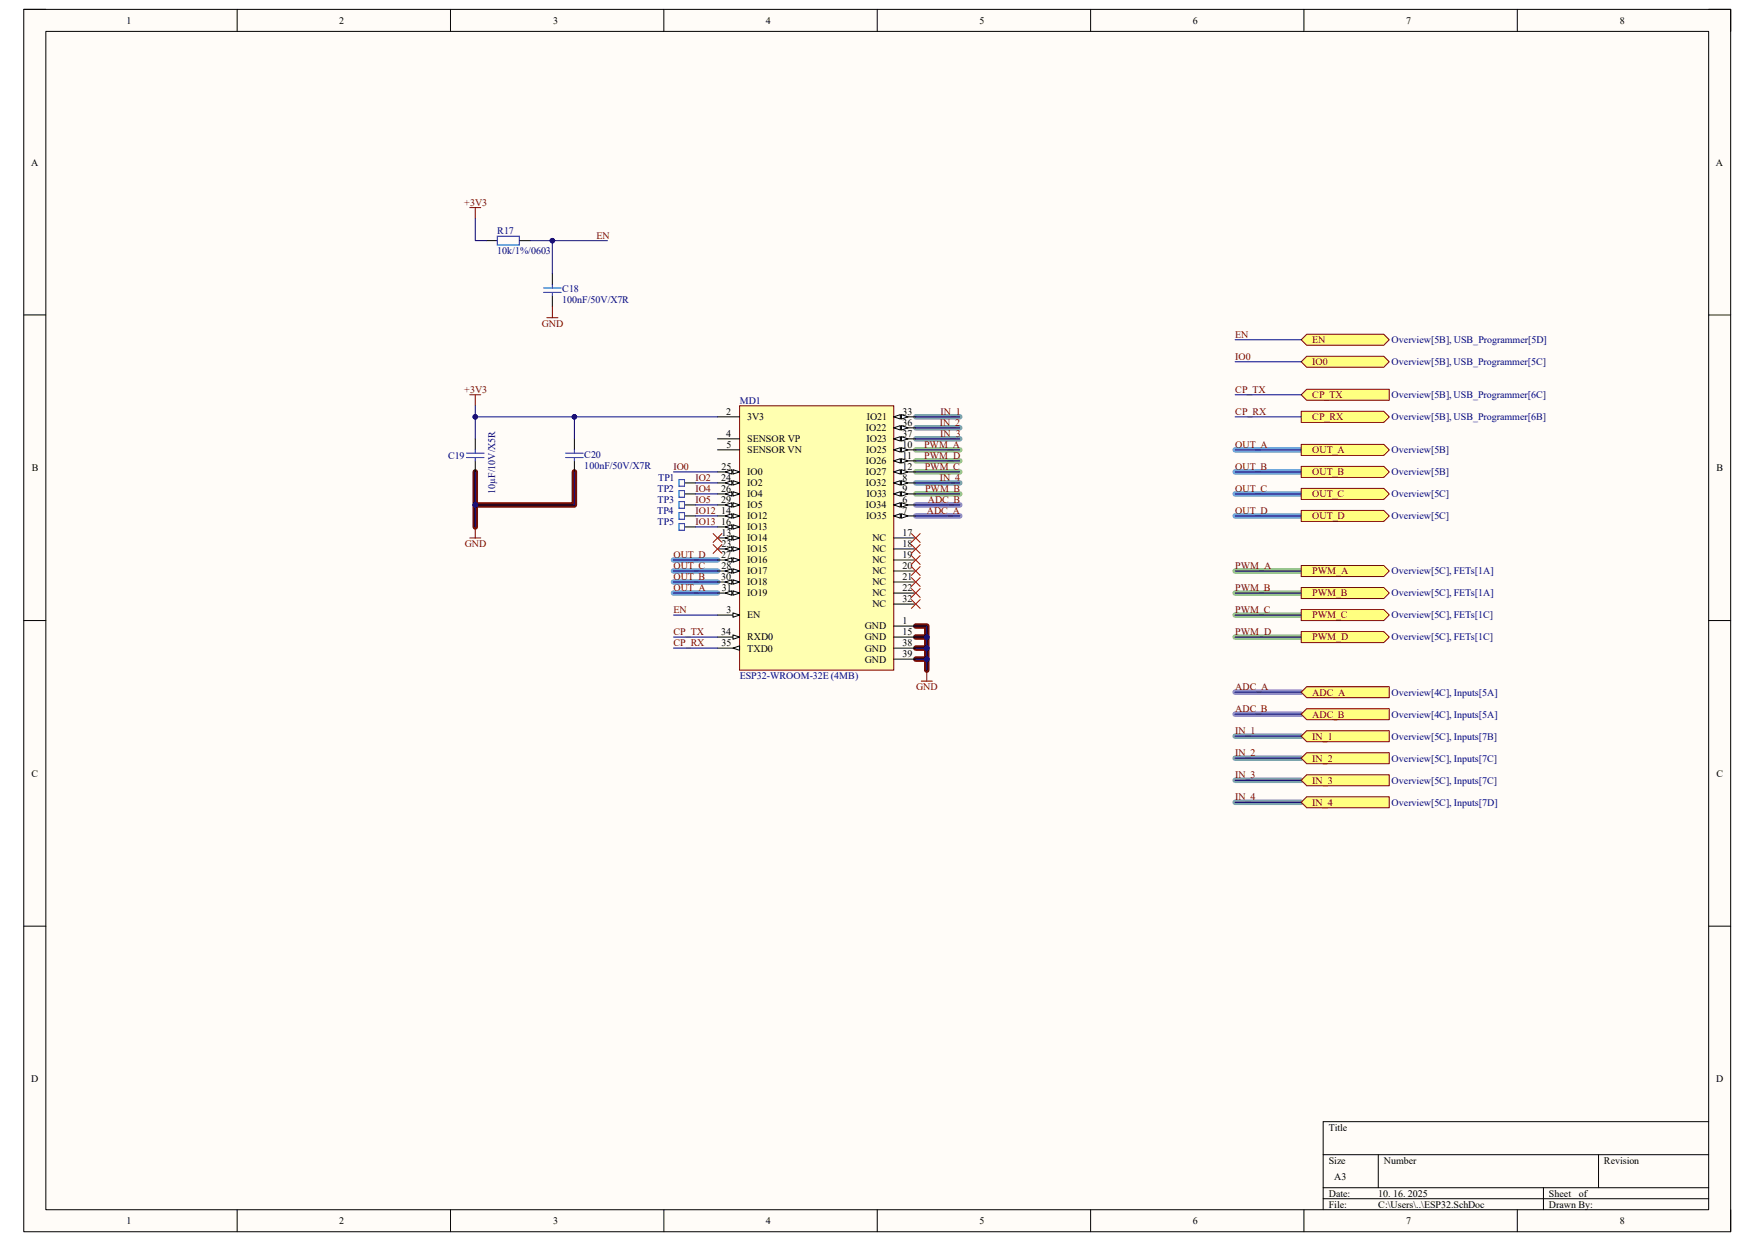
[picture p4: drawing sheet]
<svg xmlns="http://www.w3.org/2000/svg" width="297mm" height="210mm" viewBox="0 0 297 210" stroke-linecap="round" stroke-linejoin="round" font-family="sans-serif">
<path d="M4 1.6h288.9v206.8h-288.9z" fill-rule="evenodd" fill="#fffcf8"/>
<path d="M4 1.6h288.9v206.8h-288.9z" fill="none" stroke="#000" stroke-width=".17"/>
<path d="M7.8 5.3h281.4v199.4h-281.4z" fill-rule="evenodd" fill="#fffcf8"/>
<g fill="none" stroke="#000" stroke-width=".17">
<path d="M4 1.6h3.7M7.8 5.3h281.4v199.4h-281.4zM40.1 1.6v3.7M76.2 1.6v3.7M112.3 1.6v3.7M148.5 1.6v3.7M184.6 1.6v3.7M220.7 1.6v3.7M256.8 1.6v3.7M289.2 1.6h3.7v3.7M4 53.3h3.7M289.2 53.3h3.7"/>
<path d="M4 105h3.8M289.2 105h3.7M4 156.7h3.8M289.2 156.7h3.7M223.9 195.4h65.3M233.3 195.4v5.6M270.5 195.4v5.6M289.2 189.8h-65.3v14.9M40.1 204.7v3.7M76.2 204.7v3.7M112.4 204.7v3.7M148.5 204.7v3.7"/>
<path d="M184.6 204.7v3.7M220.7 204.7v3.7M223.9 201h65.3M223.9 202.9h65.3M256.8 204.7v3.7M261.2 201v3.7M292.9 204.7v3.7"/>
</g>
<path d="M80.4 79.9v9.3M97.2 79.9v5.5h-16.8M155 105.9h1.8v7.5M155 107.8h1.8M155 109.7h1.8M155 111.5h1.8" fill="none" stroke="#5b0f00" stroke-width=".93"/>
<path d="M209 76.1h11.2M209 79.9h11.2M114 98.5h7.4M114 94.8h7.4M114 96.6h7.4M209 83.6h11.2M209 87.3h11.2M114 100.4h7.4" fill="none" stroke="#6fa8dc" stroke-width=".93"/>
<path d="M155 76.1h7.4M155 78h7.4M155 79.9h7.4M155 83.6h7.4M209 96.6h11.2M209 100.4h11.2M209 104.1h11.2M209 107.8h11.2" fill="none" stroke="#93c47d" stroke-width=".93"/>
<path d="M155 87.3h7.4M155 85.4h7.4M209 117.1h11.2M209 120.9h11.2" fill="none" stroke="#8e7cc3" stroke-width=".93"/>
<path d="M155 70.5h7.4M155 72.4h7.4M155 74.3h7.4M155 81.7h7.4M209 124.6h11.2M209 128.3h11.2M209 132h11.2M209 135.8h11.2" fill="none" stroke="#76a5af" stroke-width=".93"/>
<path d="M125.2 68.7h26.1v44.7h-26.1z" fill-rule="evenodd" fill="#ffffb0"/>
<path d="M125.2 68.7h26.1v44.7h-26.1z" fill="none" stroke="#800000" stroke-width=".17"/>
<path d="M121.4 70.5h3.8M121.4 76.1h3.8M121.4 74.3h3.8M121.4 79.9h3.8" fill="none" stroke="#000" stroke-width=".17"/>
<path d="M124 79.5l1.2 .4-1.2 .3z" fill="#f8fcff"/>
<path d="M124 79.5l1.2 .4-1.2 .3z" fill="none" stroke="#000" stroke-width=".17"/>
<path d="M122.7 79.9l1.2-.4v.7z" fill="#f8fcff"/>
<path d="M122.7 79.9l1.2-.4v.7zM121.4 81.7h3.8" fill="none" stroke="#000" stroke-width=".17"/>
<path d="M124 81.3l1.2 .4-1.2 .4z" fill="#f8fcff"/>
<path d="M124 81.3l1.2 .4-1.2 .4z" fill="none" stroke="#000" stroke-width=".17"/>
<path d="M122.7 81.7l1.2-.4v.8z" fill="#f8fcff"/>
<path d="M121.4 83.6h3.8M122.7 81.7l1.2-.4v.8z" fill="none" stroke="#000" stroke-width=".17"/>
<path d="M124 83.2l1.2 .4-1.2 .4z" fill="#f8fcff"/>
<path d="M124 83.2l1.2 .4-1.2 .4z" fill="none" stroke="#000" stroke-width=".17"/>
<path d="M122.7 83.6l1.2-.4v.8z" fill="#f8fcff"/>
<path d="M121.4 85.4h3.8M122.7 83.6l1.2-.4v.8z" fill="none" stroke="#000" stroke-width=".17"/>
<path d="M124 85.1l1.2 .3-1.2 .4z" fill="#f8fcff"/>
<path d="M124 85.1l1.2 .3-1.2 .4z" fill="none" stroke="#000" stroke-width=".17"/>
<path d="M122.7 85.4l1.2-.3v.7z" fill="#f8fcff"/>
<path d="M121.4 87.3h3.8M122.7 85.4l1.2-.3v.7z" fill="none" stroke="#000" stroke-width=".17"/>
<path d="M124 86.9l1.2 .4-1.2 .4z" fill="#f8fcff"/>
<path d="M124 86.9l1.2 .4-1.2 .4z" fill="none" stroke="#000" stroke-width=".17"/>
<path d="M122.7 87.3l1.2-.4v.8z" fill="#f8fcff"/>
<path d="M121.4 89.2h3.8M122.7 87.3l1.2-.4v.8z" fill="none" stroke="#000" stroke-width=".17"/>
<path d="M124 88.8l1.2 .4-1.2 .4z" fill="#f8fcff"/>
<path d="M124 88.8l1.2 .4-1.2 .4z" fill="none" stroke="#000" stroke-width=".17"/>
<path d="M122.7 89.2l1.2-.4v.8z" fill="#f8fcff"/>
<path d="M121.4 91h3.8M122.7 89.2l1.2-.4v.8z" fill="none" stroke="#000" stroke-width=".17"/>
<path d="M124 90.7l1.2 .3-1.2 .4z" fill="#f8fcff"/>
<path d="M124 90.7l1.2 .3-1.2 .4z" fill="none" stroke="#000" stroke-width=".17"/>
<path d="M122.7 91l1.2-.3v.7z" fill="#f8fcff"/>
<path d="M121.4 92.9h3.8M122.7 91l1.2-.3v.7z" fill="none" stroke="#000" stroke-width=".17"/>
<path d="M124 92.5l1.2 .4-1.2 .4z" fill="#f8fcff"/>
<path d="M124 92.5l1.2 .4-1.2 .4z" fill="none" stroke="#000" stroke-width=".17"/>
<path d="M122.7 92.9l1.2-.4v.8z" fill="#f8fcff"/>
<path d="M121.4 94.8h3.8M122.7 92.9l1.2-.4v.8z" fill="none" stroke="#000" stroke-width=".17"/>
<path d="M124 94.4l1.2 .4-1.2 .3z" fill="#f8fcff"/>
<path d="M124 94.4l1.2 .4-1.2 .3z" fill="none" stroke="#000" stroke-width=".17"/>
<path d="M122.7 94.8l1.2-.4v.7z" fill="#f8fcff"/>
<path d="M121.4 96.6h3.8M122.7 94.8l1.2-.4v.7z" fill="none" stroke="#000" stroke-width=".17"/>
<path d="M124 96.3l1.2 .3-1.2 .4z" fill="#f8fcff"/>
<path d="M124 96.3l1.2 .3-1.2 .4z" fill="none" stroke="#000" stroke-width=".17"/>
<path d="M122.7 96.6l1.2-.3v.7z" fill="#f8fcff"/>
<path d="M121.4 98.5h3.8M122.7 96.6l1.2-.3v.7z" fill="none" stroke="#000" stroke-width=".17"/>
<path d="M124 98.1l1.2 .4-1.2 .4z" fill="#f8fcff"/>
<path d="M124 98.1l1.2 .4-1.2 .4z" fill="none" stroke="#000" stroke-width=".17"/>
<path d="M122.7 98.5l1.2-.4v.8z" fill="#f8fcff"/>
<path d="M122.7 98.5l1.2-.4v.8zM121.4 100.4h3.8" fill="none" stroke="#000" stroke-width=".17"/>
<path d="M124 100l1.2 .4-1.2 .3z" fill="#f8fcff"/>
<path d="M124 100l1.2 .4-1.2 .3z" fill="none" stroke="#000" stroke-width=".17"/>
<path d="M122.7 100.4l1.2-.4v.7z" fill="#f8fcff"/>
<path d="M151.3 70.5h3.7M122.7 100.4l1.2-.4v.7z" fill="none" stroke="#000" stroke-width=".17"/>
<path d="M151.3 70.5l1.1-.3v.7z" fill="#f8fcff"/>
<path d="M151.3 70.5l1.1-.3v.7z" fill="none" stroke="#000" stroke-width=".17"/>
<path d="M152.6 70.2l1.1 .3-1.1 .4z" fill="#f8fcff"/>
<path d="M151.3 72.4h3.7M152.6 70.2l1.1 .3-1.1 .4z" fill="none" stroke="#000" stroke-width=".17"/>
<path d="M151.3 72.4l1.1-.4v.8z" fill="#f8fcff"/>
<path d="M151.3 72.4l1.1-.4v.8z" fill="none" stroke="#000" stroke-width=".17"/>
<path d="M152.6 72l1.1 .4-1.1 .4z" fill="#f8fcff"/>
<path d="M151.3 74.3h3.7M152.6 72l1.1 .4-1.1 .4z" fill="none" stroke="#000" stroke-width=".17"/>
<path d="M151.3 74.3l1.1-.4v.7z" fill="#f8fcff"/>
<path d="M151.3 74.3l1.1-.4v.7z" fill="none" stroke="#000" stroke-width=".17"/>
<path d="M152.6 73.9l1.1 .4-1.1 .3z" fill="#f8fcff"/>
<path d="M151.3 76.1h3.7M152.6 73.9l1.1 .4-1.1 .3z" fill="none" stroke="#000" stroke-width=".17"/>
<path d="M151.3 76.1l1.1-.3v.7z" fill="#f8fcff"/>
<path d="M151.3 76.1l1.1-.3v.7z" fill="none" stroke="#000" stroke-width=".17"/>
<path d="M152.6 75.8l1.1 .3-1.1 .4z" fill="#f8fcff"/>
<path d="M151.3 78h3.7M152.6 75.8l1.1 .3-1.1 .4z" fill="none" stroke="#000" stroke-width=".17"/>
<path d="M151.3 78l1.1-.4v.8z" fill="#f8fcff"/>
<path d="M151.3 78l1.1-.4v.8z" fill="none" stroke="#000" stroke-width=".17"/>
<path d="M152.6 77.6l1.1 .4-1.1 .4z" fill="#f8fcff"/>
<path d="M151.3 79.9h3.7M152.6 77.6l1.1 .4-1.1 .4z" fill="none" stroke="#000" stroke-width=".17"/>
<path d="M151.3 79.9l1.1-.4v.7z" fill="#f8fcff"/>
<path d="M151.3 79.9l1.1-.4v.7z" fill="none" stroke="#000" stroke-width=".17"/>
<path d="M152.6 79.5l1.1 .4-1.1 .3z" fill="#f8fcff"/>
<path d="M152.6 79.5l1.1 .4-1.1 .3zM151.3 81.7h3.7" fill="none" stroke="#000" stroke-width=".17"/>
<path d="M151.3 81.7l1.1-.4v.8z" fill="#f8fcff"/>
<path d="M151.3 81.7l1.1-.4v.8z" fill="none" stroke="#000" stroke-width=".17"/>
<path d="M152.6 81.3l1.1 .4-1.1 .4z" fill="#f8fcff"/>
<path d="M151.3 83.6h3.7M152.6 81.3l1.1 .4-1.1 .4z" fill="none" stroke="#000" stroke-width=".17"/>
<path d="M151.3 83.6l1.1-.4v.8z" fill="#f8fcff"/>
<path d="M151.3 83.6l1.1-.4v.8z" fill="none" stroke="#000" stroke-width=".17"/>
<path d="M152.6 83.2l1.1 .4-1.1 .4z" fill="#f8fcff"/>
<path d="M151.3 85.4h3.7M152.6 83.2l1.1 .4-1.1 .4z" fill="none" stroke="#000" stroke-width=".17"/>
<path d="M151.3 85.4l1.1-.3v.7z" fill="#f8fcff"/>
<path d="M151.3 85.4l1.1-.3v.7z" fill="none" stroke="#000" stroke-width=".17"/>
<path d="M152.6 85.1l1.1 .3-1.1 .4z" fill="#f8fcff"/>
<path d="M151.3 87.3h3.7M152.6 85.1l1.1 .3-1.1 .4z" fill="none" stroke="#000" stroke-width=".17"/>
<path d="M151.3 87.3l1.1-.4v.8z" fill="#f8fcff"/>
<path d="M151.3 87.3l1.1-.4v.8z" fill="none" stroke="#000" stroke-width=".17"/>
<path d="M152.6 86.9l1.1 .4-1.1 .4z" fill="#f8fcff"/>
<path d="M152.6 86.9l1.1 .4-1.1 .4zM121.4 104.1h3.8" fill="none" stroke="#000" stroke-width=".17"/>
<path d="M124 103.7l1.2 .4-1.2 .4z" fill="#f8fcff"/>
<path d="M121.4 107.8h3.8M124 103.7l1.2 .4-1.2 .4z" fill="none" stroke="#000" stroke-width=".17"/>
<path d="M124 107.4l1.2 .4-1.2 .4z" fill="#f8fcff"/>
<path d="M121.4 109.7h3.8M124 107.4l1.2 .4-1.2 .4z" fill="none" stroke="#000" stroke-width=".17"/>
<path d="M124 109.7l1.2-.4v.8z" fill="#f8fcff"/>
<g fill="none" stroke="#000" stroke-width=".17">
<path d="M82.3 40.7h1.9M87.9 40.7h1.9M93.5 46.3v1.9M93.5 50v1.9M97.2 74.3v1.8M97.2 78v1.9M151.3 91h3.7M151.3 92.9h3.7M151.3 94.8h3.7M151.3 96.6h3.7M151.3 98.5h3.7M124 109.7l1.2-.4v.8z"/>
<path d="M151.3 100.4h3.7M151.3 102.2h3.7M151.3 105.9h3.7M151.3 107.8h3.7M151.3 109.7h3.7M151.3 111.5h3.7"/>
</g>
<path d="M79.5 35.1h1.9M80.4 35.1v1.9M92.5 53.8h1.9M93.5 51.9v1.9M79.5 66.8h1.9M80.4 66.8v1.9M79.5 91h1.9M80.4 89.2v1.8M155.9 115.3h1.9M156.8 113.4v1.9" fill="none" stroke="#800000" stroke-width=".17"/>
<path d="M84.2 40h3.7v1.5h-3.7zM92 48.7h3M92 49.5h3M93.5 48.2v.5M93.5 49.5v.5M95.7 76.7h3M95.7 77.4h3M97.2 76.1v.6M97.2 77.4v.6" fill="none" stroke="#00f" stroke-width=".17"/>
<g fill="none" stroke="#f00" stroke-width=".17">
<path d="M154.2 99.6l1.5 1.5M154.2 97.8l1.5 1.4M154.2 95.9l1.5 1.5M154.2 94l1.5 1.5M154.2 92.2l1.5 1.5M154.2 90.3l1.5 1.5M155.7 99.6l-1.5 1.5M155.7 97.8l-1.5 1.4M155.7 95.9l-1.5 1.5M155.7 94l-1.5 1.5M155.7 92.2l-1.5 1.5M155.7 90.3l-1.5 1.5"/>
<path d="M154.2 101.5l1.5 1.5M155.7 101.5l-1.5 1.5"/>
</g>
<path d="M221.1 56.6h13.1l.9 .9-.9 .9h-13.1l-.9-.9z" fill-rule="evenodd" fill="#ffff80"/>
<path d="M221.1 56.6h13.1l.9 .9-.9 .9h-13.1l-.9-.9z" fill="none" stroke="#800000" stroke-width=".17"/>
<path d="M221.1 60.3h13.1l.9 .9-.9 1h-13.1l-.9-1z" fill-rule="evenodd" fill="#ffff80"/>
<path d="M221.1 60.3h13.1l.9 .9-.9 1h-13.1l-.9-1z" fill="none" stroke="#800000" stroke-width=".17"/>
<path d="M221.1 65.9h14v1.8h-14l-.9-.9z" fill-rule="evenodd" fill="#ffff80"/>
<path d="M221.1 65.9h14v1.8h-14l-.9-.9z" fill="none" stroke="#800000" stroke-width=".17"/>
<path d="M220.2 69.6h14l.9 .9-.9 1h-14z" fill-rule="evenodd" fill="#ffff80"/>
<path d="M220.2 69.6h14l.9 .9-.9 1h-14z" fill="none" stroke="#800000" stroke-width=".17"/>
<path d="M220.2 95.7h14l.9 .9-.9 1h-14z" fill-rule="evenodd" fill="#ffff80"/>
<path d="M220.2 95.7h14l.9 .9-.9 1h-14z" fill="none" stroke="#800000" stroke-width=".17"/>
<path d="M220.2 99.4h14l.9 1-.9 .9h-14z" fill-rule="evenodd" fill="#ffff80"/>
<path d="M220.2 99.4h14l.9 1-.9 .9h-14z" fill="none" stroke="#800000" stroke-width=".17"/>
<path d="M220.2 103.2h14l.9 .9-.9 .9h-14z" fill-rule="evenodd" fill="#ffff80"/>
<path d="M220.2 103.2h14l.9 .9-.9 .9h-14z" fill="none" stroke="#800000" stroke-width=".17"/>
<path d="M220.2 75.2h14l.9 .9-.9 1h-14z" fill-rule="evenodd" fill="#ffff80"/>
<path d="M220.2 75.2h14l.9 .9-.9 1h-14z" fill="none" stroke="#800000" stroke-width=".17"/>
<path d="M220.2 78.9h14l.9 1-.9 .9h-14z" fill-rule="evenodd" fill="#ffff80"/>
<path d="M220.2 78.9h14l.9 1-.9 .9h-14z" fill="none" stroke="#800000" stroke-width=".17"/>
<path d="M220.2 82.7h14l.9 .9-.9 .9h-14z" fill-rule="evenodd" fill="#ffff80"/>
<path d="M220.2 82.7h14l.9 .9-.9 .9h-14z" fill="none" stroke="#800000" stroke-width=".17"/>
<path d="M220.2 86.4h14l.9 .9-.9 .9h-14z" fill-rule="evenodd" fill="#ffff80"/>
<path d="M220.2 86.4h14l.9 .9-.9 .9h-14z" fill="none" stroke="#800000" stroke-width=".17"/>
<path d="M220.2 106.9h14l.9 .9-.9 .9h-14z" fill-rule="evenodd" fill="#ffff80"/>
<path d="M220.2 106.9h14l.9 .9-.9 .9h-14z" fill="none" stroke="#800000" stroke-width=".17"/>
<path d="M155 105.9h1.8v7.5" fill="none" stroke="#000080" stroke-width=".17"/>
<circle cx="156.8" cy="111.5" r=".37" fill="#000080"/>
<circle cx="156.8" cy="111.5" r=".37" fill="none" stroke="#000080" stroke-width=".17"/>
<circle cx="156.8" cy="109.7" r=".37" fill="#000080"/>
<circle cx="156.8" cy="109.7" r=".37" fill="none" stroke="#000080" stroke-width=".17"/>
<circle cx="156.8" cy="107.8" r=".37" fill="#000080"/>
<g fill="none" stroke="#000080" stroke-width=".17">
<path d="M155 107.8h1.8"/>
<circle cx="156.8" cy="107.8" r=".37"/>
</g>
<circle cx="156.8" cy="107.8" r=".37" fill="#000080"/>
<g fill="none" stroke="#000080" stroke-width=".17">
<path d="M155 109.7h1.8"/>
<circle cx="156.8" cy="107.8" r=".37"/>
</g>
<circle cx="156.8" cy="109.7" r=".37" fill="#000080"/>
<g fill="none" stroke="#000080" stroke-width=".17">
<path d="M155 111.5h1.8"/>
<circle cx="156.8" cy="109.7" r=".37"/>
</g>
<circle cx="156.8" cy="111.5" r=".37" fill="#000080"/>
<g fill="none" stroke="#000080" stroke-width=".17">
<path d="M80.4 68.7v1.8h41"/>
<circle cx="156.8" cy="111.5" r=".37"/>
</g>
<circle cx="80.4" cy="70.5" r=".37" fill="#000080"/>
<circle cx="80.4" cy="70.5" r=".37" fill="none" stroke="#000080" stroke-width=".17"/>
<circle cx="97.2" cy="70.5" r=".37" fill="#000080"/>
<g fill="none" stroke="#000080" stroke-width=".17">
<path d="M80.4 70.5v3.8M114 79.9h7.4M114 104.1h7.4M114 107.8h7.4M114 109.7h7.4"/>
<circle cx="97.2" cy="70.5" r=".37"/>
</g>
<circle cx="80.4" cy="70.5" r=".37" fill="#000080"/>
<g fill="none" stroke="#000080" stroke-width=".17">
<path d="M97.2 70.5v3.8"/>
<circle cx="80.4" cy="70.5" r=".37"/>
</g>
<circle cx="97.2" cy="70.5" r=".37" fill="#000080"/>
<g fill="none" stroke="#000080" stroke-width=".17">
<path d="M80.4 79.9v9.3"/>
<circle cx="97.2" cy="70.5" r=".37"/>
</g>
<circle cx="80.4" cy="85.4" r=".37" fill="#000080"/>
<g fill="none" stroke="#000080" stroke-width=".17">
<path d="M97.2 79.9v5.5h-16.8"/>
<circle cx="80.4" cy="85.4" r=".37"/>
</g>
<circle cx="80.4" cy="85.4" r=".37" fill="#000080"/>
<g fill="none" stroke="#000080" stroke-width=".17">
<path d="M80.4 37v3.7h1.9M89.8 40.7h3.7v5.6M155 76.1h7.4M155 78h7.4M155 79.9h7.4M114 98.5h7.4M114 100.4h7.4"/>
<circle cx="80.4" cy="85.4" r=".37"/>
</g>
<circle cx="93.5" cy="40.7" r=".37" fill="#000080"/>
<g fill="none" stroke="#000080" stroke-width=".17">
<path d="M93.5 40.7h9.3"/>
<circle cx="93.5" cy="40.7" r=".37"/>
</g>
<circle cx="93.5" cy="40.7" r=".37" fill="#000080"/>
<g fill="none" stroke="#000080" stroke-width=".17">
<path d="M209 57.5h11.2M155 70.5h7.4M155 72.4h7.4M155 74.3h7.4M209 61.2h11.2M209 66.8h11.2M209 70.5h11.2M209 76.1h11.2M209 79.9h11.2M114 96.6h7.4M114 94.8h7.4M155 83.6h7.4"/>
<path d="M155 87.3h7.4M155 85.4h7.4M155 81.7h7.4M209 96.6h11.2M209 83.6h11.2M209 87.3h11.2M209 100.4h11.2M209 104.1h11.2M209 107.8h11.2M209 117.1h11.2M209 120.9h11.2M209 124.6h11.2"/>
<path d="M209 128.3h11.2M209 132h11.2M209 135.8h11.2"/>
<circle cx="93.5" cy="40.7" r=".37"/>
</g>
<path d="M120.7 90.3l1.5 1.5M120.7 92.2l1.5 1.5M122.2 90.3l-1.5 1.5M122.2 92.2l-1.5 1.5" fill="none" stroke="#f00" stroke-width=".17"/>
<path d="M221.1 116.2h14v1.9h-14l-.9-1z" fill-rule="evenodd" fill="#ffff80"/>
<path d="M221.1 116.2h14v1.9h-14l-.9-1z" fill="none" stroke="#800000" stroke-width=".17"/>
<path d="M221.1 119.9h14v1.9h-14l-.9-.9z" fill-rule="evenodd" fill="#ffff80"/>
<path d="M221.1 119.9h14v1.9h-14l-.9-.9z" fill="none" stroke="#800000" stroke-width=".17"/>
<path d="M221.1 123.7h14v1.8h-14l-.9-.9z" fill-rule="evenodd" fill="#ffff80"/>
<path d="M221.1 123.7h14v1.8h-14l-.9-.9z" fill="none" stroke="#800000" stroke-width=".17"/>
<path d="M221.1 127.4h14v1.8h-14l-.9-.9z" fill-rule="evenodd" fill="#ffff80"/>
<path d="M221.1 127.4h14v1.8h-14l-.9-.9z" fill="none" stroke="#800000" stroke-width=".17"/>
<path d="M221.1 131.1h14v1.9h-14l-.9-1z" fill-rule="evenodd" fill="#ffff80"/>
<path d="M221.1 131.1h14v1.9h-14l-.9-1z" fill="none" stroke="#800000" stroke-width=".17"/>
<path d="M220.2 135.8l.9-1h14v1.9h-14z" fill-rule="evenodd" fill="#ffff80"/>
<path d="M220.2 135.8l.9-1h14v1.9h-14z" fill="none" stroke="#800000" stroke-width=".17"/>
<path d="M80.4 74.3v1.8M80.4 78v1.9M115.8 89.2h1.9M115.8 83.6h1.9M115.8 81.7h1.9M115.8 85.4h1.9M115.8 87.3h1.9" fill="none" stroke="#000" stroke-width=".17"/>
<path d="M78.9 76.7h3M78.9 77.4h3M80.4 76.1v.6M80.4 77.4v.6M114.9 81.2h.9v1.1h-.9zM114.9 83h.9v1.1h-.9zM114.9 84.9h.9v1.1h-.9zM114.9 86.8h.9v1.1h-.9zM114.9 88.6h.9v1.1h-.9z" fill="none" stroke="#00f" stroke-width=".17"/>
<path d="M117.7 89.2h3.7M117.7 81.7h3.7M117.7 83.6h3.7M117.7 85.4h3.7M117.7 87.3h3.7" fill="none" stroke="#000080" stroke-width=".17"/>
<g font-size="1.7">
<text x="21.4" y="4">1</text>
<text x="57.4" y="4">2</text>
<text x="93.6" y="4">3</text>
<text x="129.6" y="4">4</text>
<text x="165.8" y="4">5</text>
<text x="201.8" y="4">6</text>
<text x="238" y="4">7</text>
<text x="274.1" y="4">8</text>
<text x="5.3" y="28">A</text>
<text x="290.4" y="28">A</text>
<text x="122.9" y="70.2">2</text>
<text x="126.4" y="71.1">3V3</text>
<text x="146.7" y="71.1">IO21</text>
<text x="152.7" y="70.2">33</text>
<text x="122.9" y="73.9">4</text>
<text x="122.9" y="75.8">5</text>
<text x="126.4" y="76.7">SENSOR VN</text>
<text x="126.4" y="74.8">SENSOR VP</text>
<text x="146.6" y="73">IO22</text>
<text x="146.6" y="76.7">IO25</text>
<text x="146.6" y="74.8">IO23</text>
<text x="152.7" y="72.1">36</text>
<text x="152.7" y="73.9">37</text>
<text x="152.7" y="75.8">10</text>
<text x="152.7" y="77.6">11</text>
<text x="5.4" y="79.8">B</text>
<text x="122" y="81.4">24</text>
<text x="122" y="83.2">26</text>
<text x="122.1" y="79.5">25</text>
<text x="126.4" y="80.4">IO0</text>
<text x="126.4" y="82.3">IO2</text>
<text x="146.6" y="78.6">IO26</text>
<text x="146.6" y="80.4">IO27</text>
<text x="146.6" y="82.3">IO32</text>
<text x="152.7" y="79.5">12</text>
<text x="152.7" y="81.4">8</text>
<text x="152.7" y="83.2">9</text>
<text x="290.5" y="79.8">B</text>
<text x="122" y="85.1">29</text>
<text x="122" y="87">14</text>
<text x="122" y="88.8">16</text>
<text x="126.4" y="84.2">IO4</text>
<text x="126.4" y="86">IO5</text>
<text x="126.4" y="87.9">IO12</text>
<text x="126.4" y="89.7">IO13</text>
<text x="146.6" y="86">IO34</text>
<text x="146.6" y="87.9">IO35</text>
<text x="146.6" y="84.2">IO33</text>
<text x="152.7" y="85.1">6</text>
<text x="152.7" y="87">7</text>
<text x="122" y="94.4">27</text>
<text x="122.1" y="90.7">13</text>
<text x="122.1" y="92.5">23</text>
<text x="126.4" y="91.6">IO14</text>
<text x="126.4" y="93.5">IO15</text>
<text x="126.4" y="95.3">IO16</text>
<text x="147.7" y="91.6">NC</text>
<text x="147.7" y="93.5">NC</text>
<text x="147.7" y="95.3">NC</text>
<text x="152.7" y="90.7">17</text>
<text x="152.7" y="92.5">18</text>
<text x="152.7" y="94.4">19</text>
<text x="122" y="98.1">30</text>
<text x="122.1" y="96.3">28</text>
<text x="122.2" y="100">31</text>
<text x="126.4" y="97.2">IO17</text>
<text x="126.4" y="99.1">IO18</text>
<text x="126.4" y="100.9">IO19</text>
<text x="147.7" y="97.2">NC</text>
<text x="147.7" y="99.1">NC</text>
<text x="147.7" y="100.9">NC</text>
<text x="152.7" y="96.3">20</text>
<text x="152.7" y="98.1">21</text>
<text x="152.7" y="100">22</text>
<text x="152.7" y="101.9">32</text>
<text x="122" y="107.4">34</text>
<text x="123" y="103.7">3</text>
<text x="126.4" y="104.6">EN</text>
<text x="146.3" y="106.5">GND</text>
<text x="147.7" y="102.8">NC</text>
<text x="152.7" y="105.6">1</text>
<text x="152.7" y="107.4">15</text>
<text x="122.1" y="109.3">35</text>
<text x="126.4" y="108.4">RXD0</text>
<text x="126.4" y="110.3">TXD0</text>
<text x="146.3" y="108.4">GND</text>
<text x="146.3" y="110.3">GND</text>
<text x="146.3" y="112.1">GND</text>
<text x="152.7" y="109.3">38</text>
<text x="152.7" y="111.2">39</text>
<text x="5.3" y="131.4">C</text>
<text x="290.5" y="131.4">C</text>
<text x="5.3" y="183.2">D</text>
<text x="290.4" y="183.2">D</text>
<text x="224.9" y="191.3">Title</text>
<text x="224.9" y="196.9">Size</text>
<text x="234.2" y="196.9">Number</text>
<text x="271.4" y="196.9">Revision</text>
<text x="224.9" y="202.5">Date:</text>
<text x="225.8" y="199.7">A3</text>
<text x="233.3" y="202.5">10. 16. 2025</text>
<text x="262.1" y="202.5">Sheet</text>
<text x="267.2" y="202.5">of</text>
<text x="21.4" y="207.2">1</text>
<text x="57.4" y="207.2">2</text>
<text x="93.6" y="207.2">3</text>
<text x="129.6" y="207.2">4</text>
<text x="165.8" y="207.2">5</text>
<text x="201.8" y="207.2">6</text>
<text x="224.9" y="204.4">File:</text>
<text x="233.3" y="204.4">C:\Users\..\ESP32.SchDoc</text>
<text x="238" y="207.2">7</text>
<text x="262.1" y="204.4">Drawn By:</text>
<text x="274.1" y="207.2">8</text>
</g>
<g font-size="1.7" fill="#800000">
<text x="78.6" y="34.8">+3V3</text>
<text x="100.9" y="40.4">EN</text>
<text x="91.7" y="55.3">GND</text>
<text x="209" y="57.1">EN</text>
<text x="222.1" y="58.1">EN</text>
<text x="209" y="60.9">IO0</text>
<text x="222.1" y="61.8">IO0</text>
<text x="78.6" y="66.5">+3V3</text>
<text x="159.2" y="70.2">IN_1</text>
<text x="209" y="66.5">CP_TX</text>
<text x="209" y="70.2">CP_RX</text>
<text x="222.1" y="67.4">CP_TX</text>
<text x="222.1" y="71.1">CP_RX</text>
<text x="156.4" y="75.8">PWM_A</text>
<text x="156.4" y="77.6">PWM_D</text>
<text x="159" y="72.1">IN_2</text>
<text x="159.1" y="73.9">IN_3</text>
<text x="209" y="75.8">OUT_A</text>
<text x="222.1" y="76.7">OUT_A</text>
<text x="114" y="79.5">IO0</text>
<text x="117.7" y="81.4">IO2</text>
<text x="117.7" y="83.2">IO4</text>
<text x="156.5" y="79.5">PWM_C</text>
<text x="156.5" y="83.2">PWM_B</text>
<text x="159" y="81.4">IN_4</text>
<text x="209" y="83.2">OUT_C</text>
<text x="209" y="79.5">OUT_B</text>
<text x="222.1" y="80.4">OUT_B</text>
<text x="117.7" y="85.1">IO5</text>
<text x="117.7" y="87">IO12</text>
<text x="117.7" y="88.8">IO13</text>
<text x="156.8" y="87">ADC_A</text>
<text x="157" y="85.1">ADC_B</text>
<text x="209" y="87">OUT_D</text>
<text x="222.1" y="84.2">OUT_C</text>
<text x="222.1" y="87.9">OUT_D</text>
<text x="78.7" y="92.5">GND</text>
<text x="114" y="94.4">OUT_D</text>
<text x="114" y="98.1">OUT_B</text>
<text x="114" y="100">OUT_A</text>
<text x="114" y="96.3">OUT_C</text>
<text x="209" y="96.3">PWM_A</text>
<text x="209" y="100">PWM_B</text>
<text x="222.1" y="97.2">PWM_A</text>
<text x="222.1" y="100.9">PWM_B</text>
<text x="114" y="103.7">EN</text>
<text x="114" y="107.4">CP_TX</text>
<text x="209" y="103.7">PWM_C</text>
<text x="209" y="107.4">PWM_D</text>
<text x="222.1" y="104.6">PWM_C</text>
<text x="114" y="109.3">CP_RX</text>
<text x="222.1" y="108.4">PWM_D</text>
<text x="155.1" y="116.8">GND</text>
<text x="209" y="116.8">ADC_A</text>
<text x="222.1" y="117.7">ADC_A</text>
<text x="209" y="120.5">ADC_B</text>
<text x="209" y="124.2">IN_1</text>
<text x="222.1" y="121.5">ADC_B</text>
<text x="222.1" y="125.2">IN_1</text>
<text x="209" y="128">IN_2</text>
<text x="209" y="131.7">IN_3</text>
<text x="222.1" y="128.9">IN_2</text>
<text x="209" y="135.4">IN_4</text>
<text x="222.1" y="132.6">IN_3</text>
<text x="222.1" y="136.4">IN_4</text>
</g>
<g font-size="1.7" fill="#000080">
<text x="84.2" y="39.6">R17</text>
<text x="84.2" y="43">10k/1%/0603</text>
<text x="95.2" y="49.5">C18</text>
<text x="95.2" y="51.4">100nF/50V/X7R</text>
<text x="235.5" y="58.1">Overview[5B], USB_Programmer[5D]</text>
<text x="235.5" y="61.8">Overview[5B], USB_Programmer[5C]</text>
<text x="125.2" y="68.3">MD1</text>
<text x="235.5" y="67.4">Overview[5B], USB_Programmer[6C]</text>
<text x="235.5" y="71.1">Overview[5B], USB_Programmer[6B]</text>
<text x="75.8" y="77.6">C19</text>
<text x="98.9" y="77.5">C20</text>
<text x="235.5" y="76.7">Overview[5B]</text>
<text x="83.8" y="83.6" transform="rotate(-90 83.8 83.6)">10µF/10V/X5R</text>
<text x="98.9" y="79.3">100nF/50V/X7R</text>
<text x="111.3" y="83.2">TP2</text>
<text x="111.4" y="81.4">TP1</text>
<text x="235.5" y="80.4">Overview[5B]</text>
<text x="111.2" y="87">TP4</text>
<text x="111.3" y="88.8">TP5</text>
<text x="111.3" y="85.1">TP3</text>
<text x="235.5" y="84.2">Overview[5C]</text>
<text x="235.5" y="87.9">Overview[5C]</text>
<text x="235.5" y="97.2">Overview[5C], FETs[1A]</text>
<text x="235.5" y="100.9">Overview[5C], FETs[1A]</text>
<text x="235.5" y="104.6">Overview[5C], FETs[1C]</text>
<text x="235.5" y="108.4">Overview[5C], FETs[1C]</text>
<text x="125.2" y="114.9">ESP32-WROOM-32E (4MB)</text>
<text x="235.5" y="117.7">Overview[4C], Inputs[5A]</text>
<text x="235.5" y="121.5">Overview[4C], Inputs[5A]</text>
<text x="235.5" y="125.2">Overview[5C], Inputs[7B]</text>
<text x="235.5" y="128.9">Overview[5C], Inputs[7C]</text>
<text x="235.5" y="132.6">Overview[5C], Inputs[7C]</text>
<text x="235.5" y="136.4">Overview[5C], Inputs[7D]</text>
</g>
</svg>
